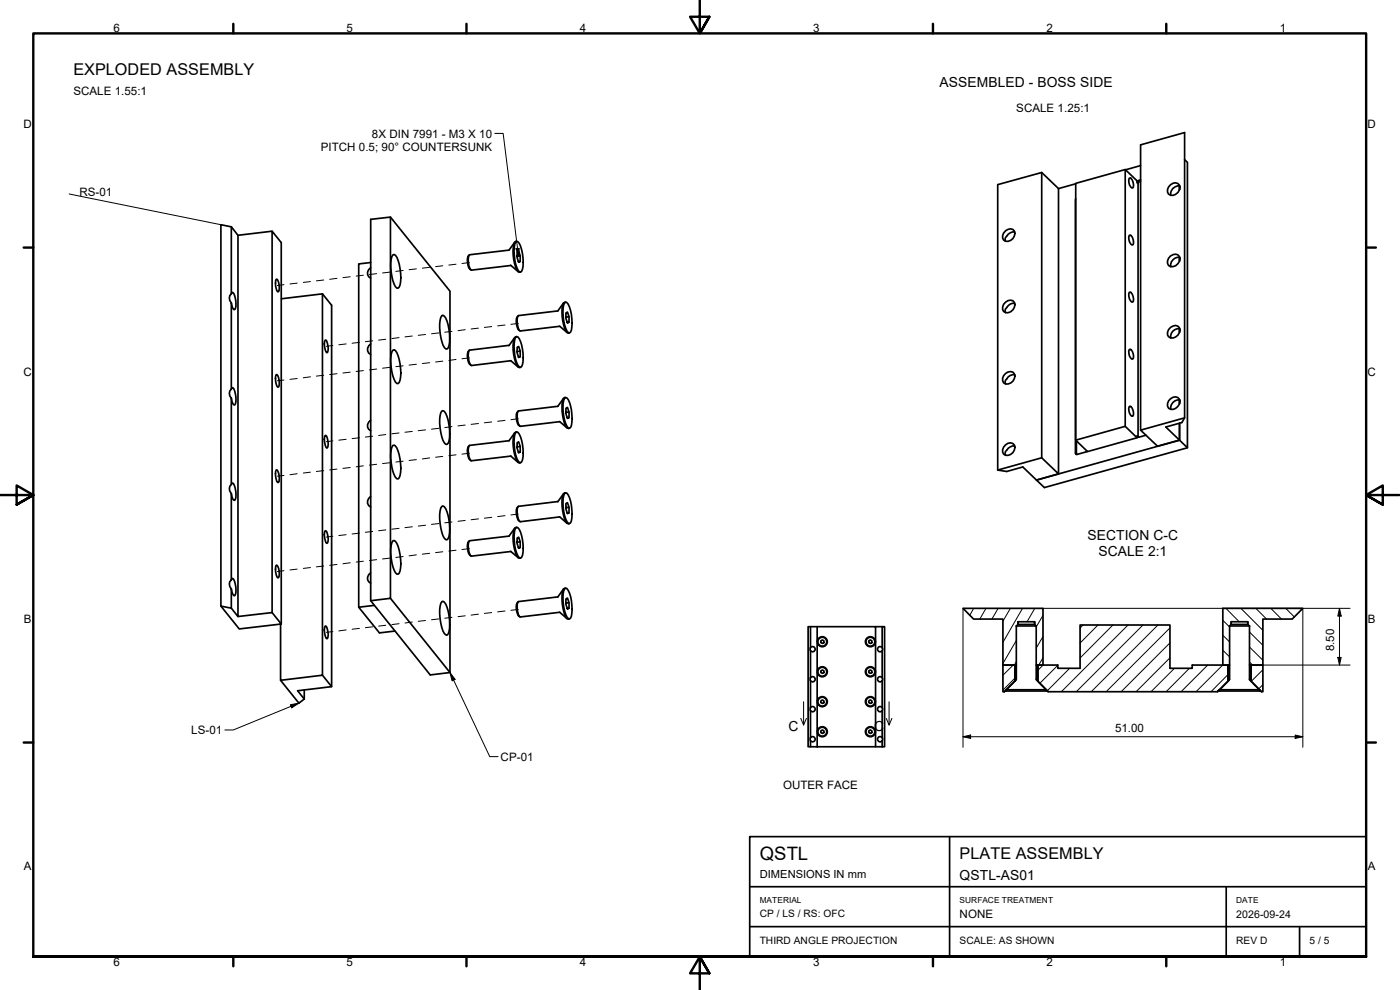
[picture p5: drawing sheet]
<svg xmlns="http://www.w3.org/2000/svg" width="420mm" height="297mm" viewBox="0 0 420 297" stroke-linecap="round" stroke-linejoin="round" font-family="sans-serif">
<!-- layer: Hatch (ISO) -->
<g fill="none" stroke="#000" stroke-width=".3">
<path d="M292.2 182.5l-1.2 2.1M295.9 182.5l-1.9 3.2M299.6 182.5l-1.9 3.2M303.2 182.5l-2.2 3.9M304.1 199.5l-3.1 3.1M305 192.2l-4 6.9M305 198.5l-.6 1M306.9 182.5l-5.9 10.2M310.6 182.5l-2.4 4M313 184.6l-2 3.5M313 191l-2 3.5M313 197.3l-1.3 2.2"/>
<path d="M313.1 199.5l-1.7 1.7M317.5 199.6l-5.4 5.4M325 187.5l-.9 1M329.5 187.5l-5.4 5.4M334 187.5l-9.9 9.9M338.5 187.5l-20 20M343 187.5l-20 20M347.5 187.5l-20 20M351.1 197.4l-10.1 10.1M351.1 192.9l-14.6 14.6M351.1 188.4l-19.1 19.1M358 199.5l-.2 .2"/>
<path d="M362.5 199.5l-8 8M366.9 199.5l-8 8M367 195.1l2 2M367 190.6l2 2M367 186.1l2 2M367.9 182.5l4 4M372.4 182.5l6.6 6.6M375 198.6l.9 .9-.5 .6M375 194.1l4 4M375 189.6l4 4M376.9 182.5l3.2 3.2M381.4 182.5l3.2 3.2"/>
<path d="M385.9 182.5l2.6 2.6M390.4 182.5l.3 .4M304.6 203.5l-3.6 3.6M321 200.5l-6.7 6.7M352.5 200.5l-7.1 7M357 200.5l-7 7M368.6 202.3l-5.2 5.2M379 205.4l-1.3 1.3M379 200.9l-3.5 3.6"/>
</g>
<!-- layer: Visible (ISO) -->
<g fill="none" stroke="#000" stroke-width=".51">
<path d="M312.6 51.8v85.6l5.1 4.8v-85.6M317.7 56.6l-5.1-4.8-13.2 3.6v85.6l2.7 .5 4.9-1.4 4.1 3.9 6.6-1.8M322.8 59.6l-.1 76.4 .2 .3h.4l3-1M322.8 55.1l-5.1 1.5M337.7 50.9v77l3.5 3.4M338.9 53.5l.2-.1a2.57 2.57 0 0 1 .9 3 1.77 1.77 0 0 1-1.2-2.4zM342.3 54l-.9 .4-.2 .4v-.5l-3.5-3.4-14.9 4.1v77.1l3.6 3.4 14.8-4.2v-.5l.2 .3 .4 .1 2.1-.6M342.3 54.3l-.6 .4-.2 .4v76.1M342.3 49.7l-4.5 1.3M351.3 55.4a1.56 1.56 0 0 1 1.7-.5 1.56 1.56 0 0 1 1.1 1.3 2.25 2.25 0 0 1-3.4 2 2.05 2.05 0 0 1 .6-2.8zM354 55.8v1.1M354 55.8a2.46 2.46 0 0 0-2.6 2.8"/>
<path d="M355.5 47.9l.9 .8v85.7l-2.4-2.3v-5.1v5.1l-42.9 11.9 2.3 2.3 43-11.9M69.4 68.1l-3.1-.7v114.4l3.1 .7v-5.8M69.4 68.1l2 2.5v114.4l-2-2.5M69.4 68.1v20M71.4 70.6l10.3-1.2 2.7 3.4v114.4M81.7 69.4v114.4M111.3 65.8l5.9-.7 17.8 22.3v114.4l-5.9 .7-17.8-22.3zM111.3 78.8l-3.6 .4v103l4.7-.6M117.2 65.1v114.4l-5.9 .7M117.9 76.5l.4-.1a3.7 3.7 0 0 1 1.5 2.8l.3 1.4a7.3 7.3 0 0 1-.6 5.9l-.4-.1a10.8 10.8 0 0 1-1.8-7.5l.3-1.9zM140.8 76.6a3.8 3.8 0 0 0 .5 4.4M152.8 75l-11.9 1.4a4.7 4.7 0 0 0 .6 4.7l11.8-1.4"/>
<path d="M153.2 79.6l2.3 1.9M154.5 72.7l-1.8 2.4M154.7 72.7l.4-.3a2.78 2.78 0 0 1 1.4 2.5l.5 2.6a7.4 7.4 0 0 1-.5 3.9l-.3 .2a2.99 2.99 0 0 1-1.5-2.5l-.4-2.5a7.9 7.9 0 0 1 .4-3.9zM155.1 72.4h-.3a3.2 3.2 0 0 0-.8 2.9v1.3a10 10 0 0 0 1.5 4.9l.7 .1M155.2 76.9l.9-.1-.4-1.4-.5 .2v1.7l.5 1.4 .4-.3-.5 .1M156.1 76.8v1.6M301.8 69.2a1.53 1.53 0 0 1 2.1-.4 1.53 1.53 0 0 1 .5 2 1.88 1.88 0 0 1-1.5 1.6 1.88 1.88 0 0 1-2-1l.3-1.5zM304.5 69.6a2.55 2.55 0 0 0-2.7 2.8M338.9 70.7l.2-.2a2.49 2.49 0 0 1 .9 3 1.77 1.77 0 0 1-1.2-2.4zM351.3 76.8a1.58 1.58 0 0 1 1.6-.5 1.58 1.58 0 0 1 1.2 1.3 2.25 2.25 0 0 1-3.4 2.1 2.11 2.11 0 0 1 .6-2.9zM354 77.2v1.1M354 77.2a2.45 2.45 0 0 0-2.6 2.8"/>
<path d="M69.4 88.1a1.93 1.93 0 0 0 0 2.8M69.4 88.1l.4-.4a5.5 5.5 0 0 1 .6 5.2 1.97 1.97 0 0 1-1-2M69.4 90.9v25.8M82.9 83.8h.2a4.3 4.3 0 0 1 .5 3.7l-.2 .1-.3-.4-.4-1.4zM84.4 89.6l12.4-1.4 2.7 3.4v114.4M96.8 88.2v114.4l-12.6 1.5v-16.9M111.3 80.3a1.8 1.8 0 0 0 0 3.2M132.6 94.7l.3-.1a7.3 7.3 0 0 1 2 5.6 8.5 8.5 0 0 1-.4 4.2l-.3 .3a2.29 2.29 0 0 1-1.6-2.3l-.3-1.2a9.8 9.8 0 0 1 .3-6.5zM155.4 94.8a3.8 3.8 0 0 0 .6 4.4M167.4 93.3l-11.8 1.4a4.4 4.4 0 0 0 .6 4.6l11.8-1.4M167.9 97.9l2.3 1.9M169.1 90.9l-1.7 2.4"/>
<path d="M169.4 90.9l.4-.2a2.78 2.78 0 0 1 1.4 2.5l.4 2.5a8.2 8.2 0 0 1-.4 3.9l-.3 .3a2.78 2.78 0 0 1-1.5-2.5l-.4-2.5a7.4 7.4 0 0 1 .4-4zM169.8 90.7h-.3a2.91 2.91 0 0 0-.8 2.8l.2 2.6a5.1 5.1 0 0 0 1.7 3.8h.3M169.8 95.2l1-.2-.5-1.4-.5 .3v1.6l.5 1.4 .5-.2h-.5M170.8 95v1.7M301.8 90.7a1.53 1.53 0 0 1 2.1-.5 1.53 1.53 0 0 1 .5 2 1.88 1.88 0 0 1-1.5 1.6 1.88 1.88 0 0 1-2-.9l.3-1.6zM304.5 91a2.62 2.62 0 0 0-2.7 2.8M338.9 87.8l.2-.2a2.57 2.57 0 0 1 .9 3 1.77 1.77 0 0 1-1.2-2.3zM351.3 98.2a1.56 1.56 0 0 1 1.7-.5 1.56 1.56 0 0 1 1.1 1.3 2.25 2.25 0 0 1-3.4 2 2.05 2.05 0 0 1 .6-2.8zM354 98.6v1.1M354 98.6a2.4 2.4 0 0 0-2.6 2.8M69.4 116.7a1.89 1.89 0 0 0 0 2.8M69.4 116.7l.4-.4a5.6 5.6 0 0 1 .6 5.2 1.98 1.98 0 0 1-1-2"/>
<path d="M69.4 119.5v25.9M82.9 112.4h.2a4.3 4.3 0 0 1 .5 3.7h-.2a4.4 4.4 0 0 1-.5-3.7zM97.6 102.1l.2-.1 .5 1a3.9 3.9 0 0 1 0 2.8h-.3l-.4-.9a3.8 3.8 0 0 1 0-2.8zM111.3 103.2a1.8 1.8 0 0 0 0 3.2M117.9 105.1l.4-.2a7.8 7.8 0 0 1 1.9 5.7 6.4 6.4 0 0 1-.7 4.5l-.4-.1a10.8 10.8 0 0 1-1.8-7.5l.3-1.9zM140.8 105.1a3.9 3.9 0 0 0 .5 4.5M152.8 103.6l-11.9 1.5a4.7 4.7 0 0 0 .6 4.6l11.8-1.5M153.2 108.2l2.3 1.9M154.5 101.3l-1.8 2.4M154.7 101.2l.4-.2a2.99 2.99 0 0 1 1.4 2.5l.5 2.6a7.1 7.1 0 0 1-.5 3.9l-.3 .2a2.78 2.78 0 0 1-1.5-2.4l-.4-2.6a8.2 8.2 0 0 1 .4-4zM155.1 101h-.3a3 3 0 0 0-.8 2.9v1.2a10 10 0 0 0 1.5 5l.7 .1M155.2 105.5l.9-.1-.4-1.4-.5 .2v1.7l.5 1.4 .4-.3-.5 .1"/>
<path d="M156.1 105.4v1.6M169.1 119.5l-1.7 2.4M169.4 119.5l.4-.2a2.78 2.78 0 0 1 1.4 2.5l.4 2.5a8.2 8.2 0 0 1-.4 4l-.3 .2a2.99 2.99 0 0 1-1.5-2.5l-.4-2.6a7.1 7.1 0 0 1 .4-3.9zM169.8 119.3h-.3a3 3 0 0 0-.8 2.8l.2 2.6a5.1 5.1 0 0 0 1.7 3.9l.3-.1M301.8 112a1.53 1.53 0 0 1 2.1-.4 1.53 1.53 0 0 1 .5 2 2.22 2.22 0 0 1-3.2 1.3 2.1 2.1 0 0 1 .6-2.9zM304.5 112.4a2.55 2.55 0 0 0-2.7 2.8M338.9 104.9l.2-.1a2.49 2.49 0 0 1 .9 2.9 1.77 1.77 0 0 1-1.2-2.3zM351.3 119.7a1.56 1.56 0 0 1 1.6-.6 1.56 1.56 0 0 1 1.2 1.3 2.25 2.25 0 0 1-3.4 2.1 2.05 2.05 0 0 1 .6-2.8zM97.6 130.7l.4 .2 .3 .7a2.89 2.89 0 0 1-.3 2.8l-.4-.9a3.9 3.9 0 0 1 0-2.8zM111.3 126.1a1.8 1.8 0 0 0 0 3.1M117.9 133.7l.4-.2a7.8 7.8 0 0 1 1.9 5.7 6.4 6.4 0 0 1-.7 4.5 2.44 2.44 0 0 1-1.6-2.3l-.3-1.2a9.8 9.8 0 0 1 .3-6.5zM132.6 123.3l.3-.1a3.8 3.8 0 0 1 1.6 2.9l.4 2.7a6.3 6.3 0 0 1-.7 4.5 2.29 2.29 0 0 1-1.6-2.3l-.3-1.2a9.6 9.6 0 0 1 .3-6.5z"/>
<path d="M140.8 133.8a3.9 3.9 0 0 0 .5 4.4M152.8 132.2l-11.9 1.4a4.6 4.6 0 0 0 .6 4.6l11.8-1.4M153.2 136.8l2.3 2M154.5 129.9l-1.8 2.4M154.7 129.9l.4-.3a2.99 2.99 0 0 1 1.4 2.5l.5 2.5a7.4 7.4 0 0 1-.5 4l-.3 .2a2.78 2.78 0 0 1-1.5-2.5l-.4-2.5a8.2 8.2 0 0 1 .4-3.9zM155.1 129.6l-.3 .1a3 3 0 0 0-.8 2.8v1.3a10 10 0 0 0 1.5 5h.7M155.2 134.1l.9-.1-.4-1.4-.5 .2v1.7l.5 1.4 .4-.3-.5 .1M155.4 123.4a3.8 3.8 0 0 0 .6 4.4M156.1 134v1.6M167.4 121.9l-11.8 1.4a4.4 4.4 0 0 0 .6 4.6l11.8-1.4M167.9 126.5l2.3 1.9M169.8 123.7l1-.1-.5-1.4-.5 .3v1.6l.5 1.4 .5-.2h-.5"/>
<path d="M170.8 123.6v1.7M301.8 133.5a1.53 1.53 0 0 1 2.1-.5 1.53 1.53 0 0 1 .5 2 1.88 1.88 0 0 1-1.5 1.6 1.88 1.88 0 0 1-2-.9l.3-1.6zM304.5 133.8a2.55 2.55 0 0 0-2.7 2.8M312.6 137.4l-13.2 3.6M323 132.2v4.1M337.7 127.9l-14.9 4.2M338.9 122l.2-.1a2.57 2.57 0 0 1 .9 3 1.77 1.77 0 0 1-1.2-2.4zM354 120v1.1M354 120a2.46 2.46 0 0 0-2.6 2.8M355.5 125.4l-13.2 3.7 5.1 4.8 6.6-1.8-4.1-4 4.8-1.3 .8-1.4v-85.6l-13.2 3.7v85.6M69.4 145.4a1.89 1.89 0 0 0 0 2.7M69.4 145.4l.4-.5a5.6 5.6 0 0 1 .6 5.2 1.98 1.98 0 0 1-1-2"/>
<path d="M69.4 148.1v25.9M82.9 141h.2a4.4 4.4 0 0 1 .5 3.7l-.2 .1a4.5 4.5 0 0 1-.5-3.8zM97.6 159.3l.4 .2 .3 .7a3.9 3.9 0 0 1 0 2.8l-.5-.3-.2-.6a3.9 3.9 0 0 1 0-2.8zM111.3 149a1.8 1.8 0 0 0 0 3.1M132.6 152l.3-.2a3.8 3.8 0 0 1 1.6 2.9l.4 2.7a6.4 6.4 0 0 1-.7 4.6 2.29 2.29 0 0 1-1.6-2.3l-.3-1.3a9.6 9.6 0 0 1 .3-6.4zM154.5 158.5l-1.7 2.4-11.9 1.3a4.7 4.7 0 0 0 .6 4.7l11.8-1.4M154.7 158.5l.4-.3a2.78 2.78 0 0 1 1.4 2.5l.5 2.6a7.4 7.4 0 0 1-.5 3.9l-.3 .3a2.99 2.99 0 0 1-1.5-2.5l-.4-2.6a8.2 8.2 0 0 1 .4-3.9zM155.1 158.2l-.3 .1a3 3 0 0 0-.8 2.8v1.3a10 10 0 0 0 1.5 4.9l.7 .2M155.4 152a3.8 3.8 0 0 0 .6 4.4M167.4 150.5l-11.8 1.4a4.4 4.4 0 0 0 .6 4.6l11.8-1.4M167.9 155.1l2.3 1.9M169.1 148.2l-1.7 2.4"/>
<path d="M169.4 148.1l.4-.2a2.99 2.99 0 0 1 1.4 2.5l.4 2.5a8.2 8.2 0 0 1-.4 4l-.3 .2a2.78 2.78 0 0 1-1.5-2.5l-.4-2.6a7.4 7.4 0 0 1 .4-3.9zM169.8 147.9h-.3a2.91 2.91 0 0 0-.8 2.8l.2 2.6a7.1 7.1 0 0 0 1.3 3.7l.7 .1M169.8 152.3l1-.1-.5-1.4-.5 .3v1.6l.5 1.4 .5-.2-.5 .1M170.8 152.2v1.7M69.4 174a1.88 1.88 0 0 0 0 2.7M69.4 174l.4-.4a5.6 5.6 0 0 1 .6 5.2 2.14 2.14 0 0 1-1-2.1M82.9 169.6h.2a4.3 4.3 0 0 1 .5 3.7l-.2 .1-.3-.4-.4-1.4zM111.3 171.9a1.77 1.77 0 0 0 0 3.1M117.2 179.5l17.8 22.3M117.9 162.3l.4-.1a7.5 7.5 0 0 1 1.9 5.6 8.5 8.5 0 0 1-.4 4.2l-.3 .3-.4-.1a12.2 12.2 0 0 1-1.5-9.4zM140.8 162.4a3.8 3.8 0 0 0 .5 4.4M153.2 165.4l2.3 1.9"/>
<path d="M155.2 162.7l.9-.1-.4-1.4-.5 .2v1.7l.5 1.4 .4-.3-.5 .1M156.1 162.6v1.6M167.4 179.1l-11.8 1.4a4.4 4.4 0 0 0 .6 4.6l11.8-1.4M169.1 176.7l-1.7 2.4M169.4 176.7l.4-.2a2.99 2.99 0 0 1 1.4 2.5l.4 2.5a7.9 7.9 0 0 1-.4 3.9l-.3 .3a2.78 2.78 0 0 1-1.5-2.5l-.4-2.5a7.4 7.4 0 0 1 .4-4zM169.8 176.5h-.3a2.91 2.91 0 0 0-.8 2.9l.2 2.5a7.1 7.1 0 0 0 1.3 3.7l.7 .1M66.3 181.8l5.5 6.9 12.6-1.5-2.7-3.4-10.3 1.2M97.6 187.9l.2-.1 .5 1a3.9 3.9 0 0 1 0 2.8l-.5-.3-.2-.6a3.8 3.8 0 0 1 0-2.8zM107.7 182.2l6.2 7.7 4.6-.6M132.6 180.5l.3-.1a3.8 3.8 0 0 1 1.6 2.9l.4 2.7a6.4 6.4 0 0 1-.7 4.6 2.44 2.44 0 0 1-1.6-2.3l-.3-1.3a9.8 9.8 0 0 1 .3-6.5zM155.4 180.6a3.8 3.8 0 0 0 .6 4.5M167.9 183.7l2.3 1.9"/>
<path d="M169.8 181l1-.2-.5-1.4-.5 .3v1.6l.5 1.4 .5-.2-.5 .1M170.8 180.8v1.7M243.2 194.3a.78 .78 0 0 1 1.2-.1 .78 .78 0 0 1 0 1.2 .78 .78 0 0 1-1.2-.2M243.2 188h-.7v36.1h.7v-1.9M243.2 194.3v.9M243.2 188h2M243.2 188v6.3M243.2 195.2v8.2M245.2 188h17.6v36.1h-17.6zM246.3 192.3l.5-.3 .5 .3v.5l-.5 .3-.5-.3zM260.7 192.3l.5-.3 .5 .3v.5l-.5 .3-.5-.3zM262.8 188h2"/>
<path d="M264.8 194.3v-6.3h.7v36.1h-.7M264.8 194.3v.9M264.8 195.2v8.2M264.8 194.3a.78 .78 0 0 0-1.2-.1 .78 .78 0 0 0 0 1.2 .78 .78 0 0 0 1.2-.2M304.6 199.5h-3.6v8h.4M305 199.5h-4v-13.8h-8.8l-3.2-3.2h24v17M305 187.8l.5-.4h5l.5 .4M305 187.8v16l-3 3.2v.3h12v-.3M305 187.8h6M305.5 186.5v.9v-.9h5v.9v-.9M311 199.5h6.5v1h6.6v-13h27v13h6.7v-1h10.8M311 187.8v16l3 3.2"/>
<path d="M368.6 199.5v4.8v-4.8M369 199.5h-2v-17h24l-3.2 3.2h-8.8v13.8h-4M369 187.8l.5-.4h5l.5 .4M369 187.8v16l-3 3.2v.3h12v-.3M369 187.8h6M369.5 186.5v.9v-.9h5v.9v-.9M375 187.8v16l3 3.2M375.4 199.5v4.8l3.2 3.2h.4v-8h-3.6v4.8M84.2 204.1l5.5 6.9 1.6-1.3v-2.7M96.8 202.6l2.7 3.4-10.2 1.2 2 2.5M243.2 212.3a.78 .78 0 0 1 1.2-.1 .78 .78 0 0 1 0 1.2 .78 .78 0 0 1-1.2-.2M243.2 203.4a.78 .78 0 0 1 1.2-.2 .78 .78 0 0 1 0 1.2 .78 .78 0 0 1-1.2-.2"/>
<path d="M243.2 204.2v9M243.2 203.4v.8M243.2 213.2v8.1M246.3 219.3l.5-.3 .5 .3v.5l-.5 .3-.5-.3zM246.3 210.3l.5-.3 .5 .3v.5l-.5 .3-.5-.3zM246.3 201.3l.5-.3 .5 .3v.5l-.5 .2-.5-.2zM260.7 219.3l.5-.3 .5 .3v.5l-.5 .3-.5-.3zM260.7 210.3l.5-.3 .5 .3v.5l-.5 .3-.5-.3zM260.7 201.3l.5-.3 .5 .3v.5l-.5 .2-.5-.2zM264.8 203.4v.8M264.8 204.2v9M264.8 213.2v8.1"/>
<path d="M264.8 203.4a.78 .78 0 0 0-1.2-.2 .78 .78 0 0 0 0 1.2 .78 .78 0 0 0 1.2-.2M264.8 212.3a.78 .78 0 0 0-1.2-.1 .78 .78 0 0 0 0 1.2 .78 .78 0 0 0 1.2-.2M304.6 204.3v-4.8v4.8l-3.2 3.2M311.4 204.3v-4.8v4.8l3.2 3.2-.6-.5M314 207h-12l-.6 .5M314.6 207.5h50.8M368.6 204.3l-3.2 3.2 .6-.5h12M378 207l.6 .5M243.2 221.3a.78 .78 0 0 1 1.2-.1 .78 .78 0 0 1 0 1.2 .78 .78 0 0 1-1.2-.2M243.2 221.3v.9M243.2 224.1h2M262.8 224.1h2"/>
<path d="M264.8 221.3v.9M264.8 222.2v1.9M264.8 221.3a.78 .78 0 0 0-1.2-.1 .78 .78 0 0 0 0 1.2 .78 .78 0 0 0 1.2-.2"/>
<circle cx="246.8" cy="192.5" r="1.5"/>
<circle cx="246.8" cy="192.5" r="1.33"/>
<circle cx="261.2" cy="192.5" r="1.5"/>
<circle cx="261.2" cy="192.5" r="1.33"/>
<circle cx="246.8" cy="210.5" r="1.5"/>
<circle cx="246.8" cy="201.6" r="1.5"/>
<circle cx="246.8" cy="219.5" r="1.5"/>
<circle cx="246.8" cy="201.6" r="1.33"/>
<circle cx="246.8" cy="219.5" r="1.33"/>
<circle cx="246.8" cy="210.5" r="1.33"/>
<circle cx="261.2" cy="201.6" r="1.5"/>
<circle cx="261.2" cy="210.5" r="1.5"/>
<circle cx="261.2" cy="219.5" r="1.5"/>
<circle cx="261.2" cy="210.5" r="1.33"/>
<circle cx="261.2" cy="201.6" r="1.33"/>
<circle cx="261.2" cy="219.5" r="1.33"/>
</g>
<!-- layer: Border (ISO) -->
<g fill="none" stroke="#000" stroke-width=".72">
<path d="M70 7.1v2.9M140 7.1v2.9M210 0v10l-2.9-5h5.8l-2.9 5 2.9-5M280 7.1v2.9M350 7.1v2.9M7.1 74.3h2.9M410 74.3h2.9M0 148.5h10l-5-2.8v5.7l5-2.9-5 2.9M420 148.5h-10l5-2.8v5.7l-5-2.9 5 2.9M7.1 222.8h2.9M410 222.8h2.9M10 287v-277h400v277h-400h400"/>
<path d="M70 287v2.9M140 287v2.9M212.9 292l-2.9-5 2.9 5h-5.8l2.9-5v10M280 287v2.9M350 287v2.9"/>
</g>
<!-- layer: Title (ISO) -->
<path d="M225 251h185v36h-185zM285 251v36M225 266.1h185M225 278h185M368 266.1v20.9M390 278v9" fill="none" stroke="#000" stroke-width=".51"/>
<!-- layer: Sketch Geometry (ISO) -->
<g fill="none" stroke="#000" stroke-width=".3">
<path d="M132.9 79.7l-2.2 .3M136.9 79.3l-2.2 .2M140.8 78.8l-2.2 .3M85.2 85.4l-2 .3M89.2 84.9l-2.2 .3M93.2 84.5l-2.2 .2M97.2 84l-2.2 .3M101.1 83.5l-2.2 .3M105.1 83l-2.2 .3M109.1 82.6l-2.2 .2M113 82.1l-2.1 .3M117 81.6l-2.2 .3"/>
<path d="M121 81.1l-2.2 .3M125 80.7l-2.2 .2M128.9 80.2l-2.2 .3M131.7 99.9l-2.2 .2M135.6 99.4l-2.1 .3M139.6 98.9l-2.1 .3M143.6 98.5l-2.2 .2M147.6 98l-2.2 .2M151.6 97.5l-2.2 .3M155.5 97.1l-2.2 .2M85.2 114l-2 .2M89.2 113.6l-2.2 .2"/>
<path d="M93.2 113.1l-2.2 .3M97.2 112.6l-2.2 .2M99.9 103.7l-2 .2M101.1 112.1l-2.2 .3M103.9 103.2l-2.2 .2M105.1 111.7l-2.2 .2M107.9 102.7l-2.2 .3M109.1 111.2l-2.2 .2M111.8 102.3l-2.2 .2M113 110.7l-2.1 .3M115.8 101.8l-2.2 .3M117 110.2l-2.2 .3"/>
<path d="M119.8 101.3l-2.2 .3M121 109.8l-2.2 .2M123.7 100.8l-2.2 .3M125 109.3l-2.2 .2M127.7 100.4l-2.2 .2M128.9 108.8l-2.2 .3M132.9 108.4l-2.2 .2M136.9 107.9l-2.2 .2M140.8 107.4l-2.2 .2M99.9 132.3l-2 .2M103.9 131.8l-2.2 .3M107.9 131.3l-2.2 .3"/>
<path d="M109.1 139.8l-2.2 .3M111.8 130.9l-2.2 .2M113 139.3l-2.1 .3M115.8 130.4l-2.2 .3M117 138.8l-2.2 .3M119.8 129.9l-2.2 .3M121 138.4l-2.2 .2M123.7 129.4l-2.2 .3M125 137.9l-2.2 .3M127.7 129l-2.2 .2M128.9 137.4l-2.2 .3M131.7 128.5l-2.2 .3"/>
<path d="M132.9 136.9l-2.2 .3M135.6 128l-2.1 .3M136.9 136.5l-2.2 .2M139.6 127.5l-2.1 .3M140.8 136l-2.2 .3M143.6 127.1l-2.2 .2M147.6 126.6l-2.2 .3M151.6 126.1l-2.2 .3M155.5 125.6l-2.2 .3M85.2 142.6l-2 .3M89.2 142.1l-2.2 .3M93.2 141.7l-2.2 .2"/>
<path d="M97.2 141.2l-2.2 .3M101.1 140.7l-2.2 .3M105.1 140.3l-2.2 .2M107.9 160l-2.2 .2M111.8 159.5l-2.2 .2M115.8 159l-2.2 .2M119.8 158.5l-2.2 .3M123.7 158.1l-2.2 .2M127.7 157.6l-2.2 .2M131.7 157.1l-2.2 .2M135.6 156.6l-2.1 .3M139.6 156.2l-2.1 .2"/>
<path d="M143.6 155.7l-2.2 .2M147.6 155.2l-2.2 .3M151.6 154.7l-2.2 .3M155.5 154.2l-2.2 .3M85.2 171.2l-2 .3M89.2 170.8l-2.2 .2M93.2 170.3l-2.2 .2M97.2 169.8l-2.2 .3M99.9 160.9l-2 .2M101.1 169.4l-2.2 .2M103.9 160.4l-2.2 .3M105.1 168.9l-2.2 .2"/>
<path d="M109.1 168.4l-2.2 .2M113 167.9l-2.1 .3M117 167.5l-2.2 .2M121 167l-2.2 .2M125 166.5l-2.2 .3M128.9 166l-2.2 .3M132.9 165.6l-2.2 .2M136.9 165.1l-2.2 .2M140.8 164.6l-2.2 .3M99.9 189.5l-2 .2M103.9 189l-2.2 .3M107.9 188.5l-2.2 .3"/>
<path d="M111.8 188.1l-2.2 .2M115.8 187.6l-2.2 .3M119.8 187.1l-2.2 .3M123.7 186.6l-2.2 .3M127.7 186.2l-2.2 .2M131.7 185.7l-2.2 .3M135.6 185.2l-2.1 .3M139.6 184.8l-2.1 .2M143.6 184.3l-2.2 .3M147.6 183.8l-2.2 .3M151.6 183.3l-2.2 .3M155.5 182.9l-2.2 .2"/>
<path d="M240.3 215.5l.9 2 .8-2M241.2 210.6v6.9M266 215.5l.8 2 .9-2M266.8 210.6v6.9"/>
</g>
<!-- layer: Symbol (ISO) -->
<path d="M20.7 58.2l45.6 9.2M148.5 40h2.5l4.7 37M154.9 74.6l.9-.1-.1 2.5zM87.2 211.4l2.5-.4-2.2 1.4zM89.7 211l-19.7 8h-2.5M135 201.8l1.6 2-.9 .5zM135 201.8l12 25.2h2.5" fill="none" stroke="#000" stroke-width=".3"/>
<path d="M154.9 74.6l.9-.1-.1 2.5zM87.2 211.4l2.5-.4-2.2 1.4zM135 201.8l1.6 2-.9 .5z" fill="#000"/>
<!-- layer: Dimension (ISO) -->
<path d="M289 182.5v41.7M313 182.5h92.2M379 199.5h26.2M391 182.5v41.7M401.5 197.3h1l-.5 2.2zM402 182.5l.5 2.4h-1zM402 182.5v17M289 221.1l2.3-.6v1.1zM289 221.1h102M388.7 220.5l2.3 .6-2.3 .5z" fill="none" stroke="#000" stroke-width=".3"/>
<path d="M401.5 197.3h1l-.5 2.2zM402 182.5l.5 2.4h-1zM289 221.1l2.3-.6v1.1zM388.7 220.5l2.3 .6-2.3 .5z" fill="#000"/>
<text font-size="5.5" x="228" y="258.1">QSTL</text>
<g font-size="4.9">
<text x="22" y="22.6">EXPLODED ASSEMBLY</text>
<text x="288" y="257.6">PLATE ASSEMBLY</text>
</g>
<g font-size="4.1">
<text x="282" y="26.1">ASSEMBLED - BOSS SIDE</text>
<text x="326.4" y="162.1">SECTION C-C</text>
<text x="329.6" y="166.8">SCALE 2:1</text>
<text x="236.7" y="219.2">C</text>
<text x="262.3" y="219.2">C</text>
<text x="288" y="264.1">QSTL-AS01</text>
</g>
<g font-size="3.5">
<text x="34" y="9.6">6</text>
<text x="104" y="9.6">5</text>
<text x="174" y="9.6">4</text>
<text x="244" y="9.6">3</text>
<text x="314" y="9.6">2</text>
<text x="384" y="9.6">1</text>
<text x="22" y="28.6">SCALE 1.55:1</text>
<text x="305" y="33.6">SCALE 1.25:1</text>
<text x="7.1" y="38.4">D</text>
<text x="111.6" y="41.3">8X DIN 7991 - M3 X 10</text>
<text x="410.4" y="38.4">D</text>
<text x="96.3" y="45.2">PITCH 0.5; 90° COUNTERSUNK</text>
<text x="23.8" y="58.8">RS-01</text>
<text x="7.1" y="112.7">C</text>
<text x="410.4" y="112.7">C</text>
<text x="7.2" y="186.9">B</text>
<text x="410.5" y="186.9">B</text>
<text x="400.4" y="195.4" transform="rotate(-90 400.4 195.4)">8.50</text>
<text x="57.4" y="220.3">LS-01</text>
<text x="334.6" y="219.5">51.00</text>
<text x="150.2" y="228.3">CP-01</text>
<text x="235" y="236.6">OUTER FACE</text>
<text x="7.2" y="261.2">A</text>
<text x="410.5" y="261.2">A</text>
<text x="288" y="275.6">NONE</text>
<text x="34" y="289.9">6</text>
<text x="104" y="289.9">5</text>
<text x="174" y="289.9">4</text>
<text x="244" y="289.9">3</text>
<text x="314" y="289.9">2</text>
<text x="384" y="289.9">1</text>
</g>
<text font-size="3.3" x="228" y="263.5">DIMENSIONS IN mm</text>
<text font-size="3.2" x="371" y="275.4">2026-09-24</text>
<g font-size="3">
<text x="228" y="275.3">CP / LS / RS: OFC</text>
<text x="228" y="283.3">THIRD ANGLE PROJECTION</text>
<text x="288" y="283.3">SCALE: AS SHOWN</text>
<text x="371" y="283.2">REV D</text>
<text x="393" y="283.3">5 / 5</text>
</g>
<g font-size="2.5">
<text x="228" y="270.8">MATERIAL</text>
<text x="288" y="270.9">SURFACE TREATMENT</text>
<text x="371" y="270.8">DATE</text>
</g>
</svg>
